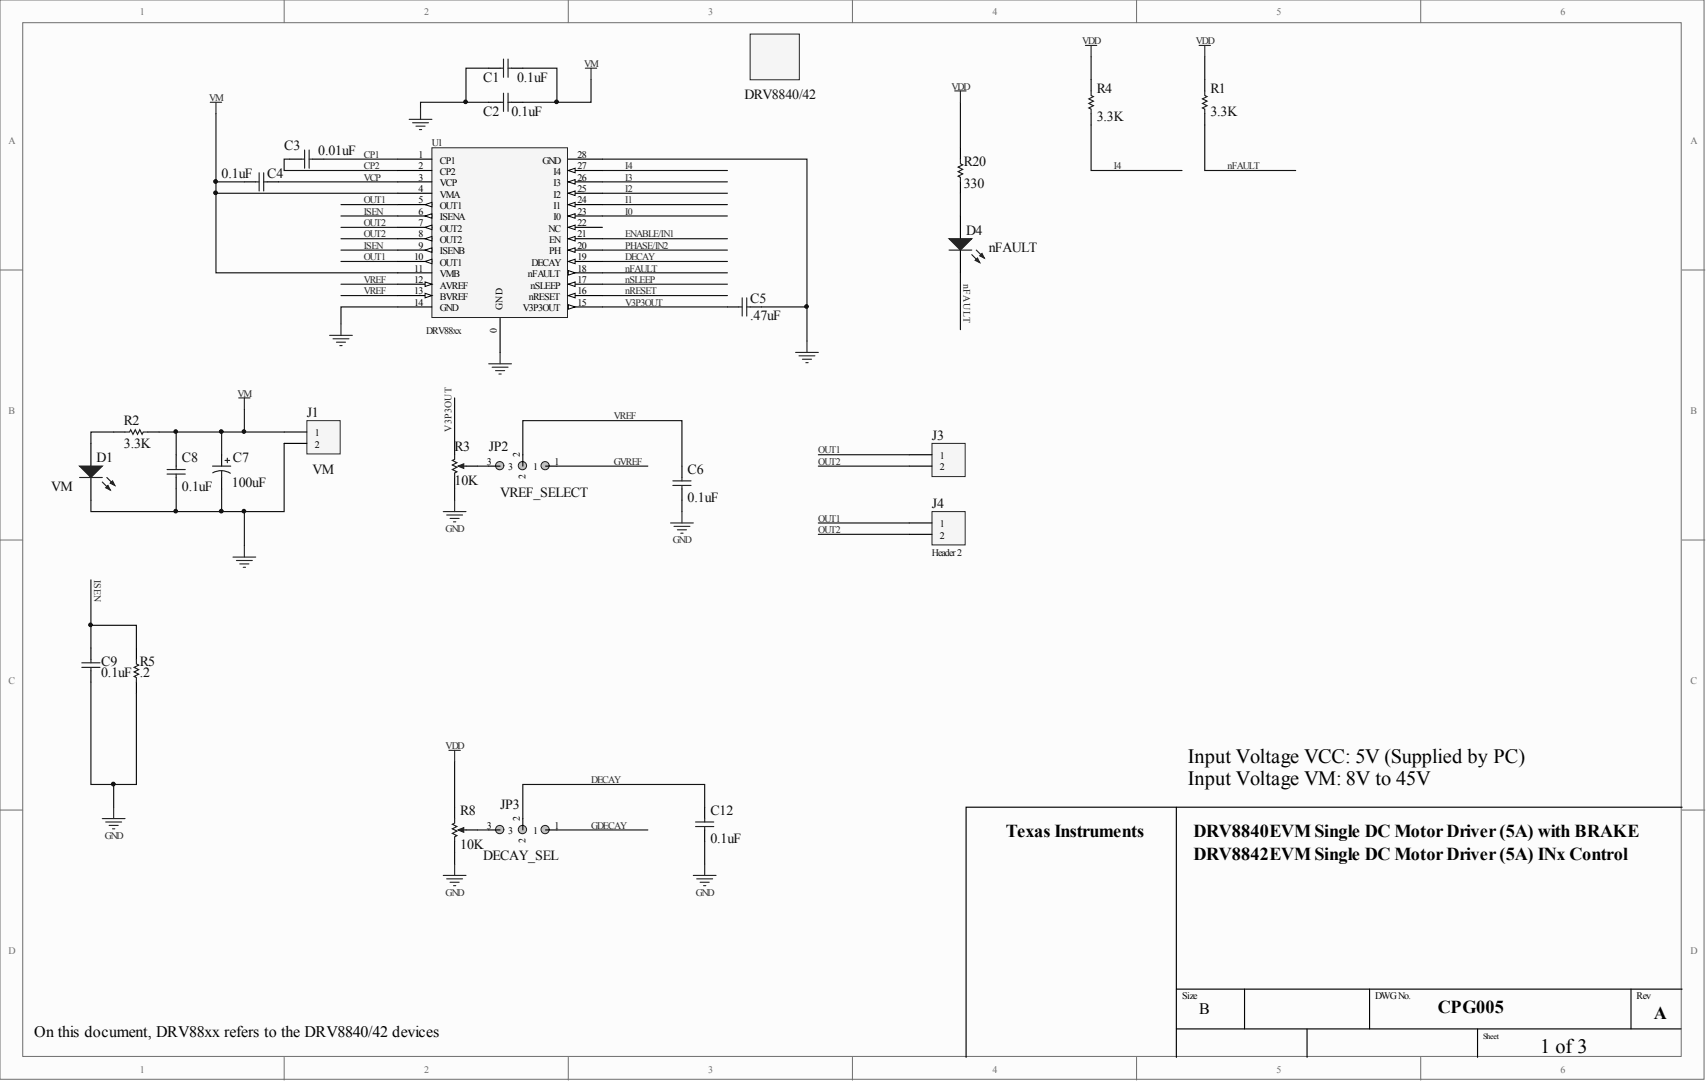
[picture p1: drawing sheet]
<svg xmlns="http://www.w3.org/2000/svg" width="381mm" height="241mm" viewBox="0 0 381 241" stroke-linecap="round" stroke-linejoin="round" font-family="sans-serif">
<g fill="#fcfcfc" stroke="#6e6e6e" stroke-width=".22">
<path d="M0 0h380.1v240.7h-380.1z"/>
<path d="M5.1 5.1h369.9v230.5h-369.9z"/>
</g>
<g fill="none" stroke="#6e6e6e" stroke-width=".22">
<path d="M63.4 0v5.1M126.8 0v5.1M190.1 0v5.1M253.5 0v5.1M316.9 0v5.1M0 60.2h5.1M375.2 60.2h5.1M0 120.4h5.1M375.2 120.4h5.1M0 180.7h5.1M375.2 180.7h5.1M63.4 235.8v5.1"/>
<path d="M126.8 235.8v5.1M190.1 235.8v5.1M253.5 235.8v5.1M316.9 235.8v5.1"/>
</g>
<g fill="none" stroke="#262626" stroke-width=".25">
<path d="M91.3 26.6h5M92 27.4h3.6M92.8 28.1h2M93.6 28.9h.5M93.8 24.1v2.5M53.2 88.7h2.6M54.5 88.7v2.6M98.9 114.1h5M99.6 114.9h3.6M100.4 115.6h2M101.2 116.4h.5M101.4 111.6v2.5"/>
<path d="M52 124.2h5M52.7 125h3.6M53.5 125.8h2M54.3 126.5h.5M54.5 121.7v2.5"/>
</g>
<path d="M131.8 17.7v5.1h-15.2M109 22.8h-15.2v1.3M49.4 96.3h-10.1v5.1M54.5 91.3v5M63.4 96.3h-14v5.1M63.4 98.9v15.2h-14v-5.1M39.3 109v5.1h10.1M54.5 114.1v7.6M101.4 109v2.6" fill="none" stroke="#0e0e0e" stroke-width=".25"/>
<path d="M109 15.2h2.6M114.1 15.2h2.5M101.4 98.9v2.5M39.3 101.4v2.6M39.3 106.5v2.5M49.4 101.4v2.6M49.4 106.5v2.5M101.4 106.5v2.5M103.9 104h2.6" fill="none" stroke="#000" stroke-width=".25"/>
<g fill="none" stroke="#1c1c1c" stroke-width=".25">
<path d="M111.6 15.2h.7M112.3 13.2v4M113.3 13.2v4M113.3 15.2h.8M37.3 104.7h4M37.3 105.7h4M39.3 104v.7M39.3 105.7v.8M47.4 104h4.1M49.4 105l.8 .1 1.2 .4M49.4 105l-1.2 .1-.8 .3M49.4 105v1.5"/>
<path d="M50.2 102.7h1M50.7 102.2v1M101.4 101.4v1l-.5 .3 1 .5-1 .5 1 .5-1 .5 1 .5-.5 .3v1M102.7 104h1.2"/>
</g>
<path d="M102.2 104l1.2-.6v1.1z" fill="#1c1c1c" stroke="#1c1c1c" stroke-width=".25"/>
<g fill="#c0c0c0" stroke="#1c1c1c" stroke-width=".22">
<circle cx="121.6" cy="103.9" r=".91"/>
<circle cx="111.5" cy="103.8" r=".92"/>
<circle cx="116.5" cy="103.8" r=".92"/>
</g>
<path d="M109 104h2.6M116.6 101.4v2.6M121.7 104h2.5" fill="none" stroke="#000" stroke-width=".25"/>
<path d="M106.5 104h2.5M124.2 104h20.3" fill="none" stroke="#0e0e0e" stroke-width=".25"/>
<path d="M130.6 15.2h2.5M131.8 15.2v2.5" fill="none" stroke="#262626" stroke-width=".25"/>
<path d="M167.3 7.6h11v10.2h-11z" fill="#f5f5f5" stroke="#262626" stroke-width=".22"/>
<g fill="none" stroke="#000" stroke-width=".25">
<path d="M243.4 17.7v2.6M268.7 17.7v2.6M64.7 35.5h2.5M69.7 35.5h2.6M109 22.8h2.6M114.1 22.8h2.5M243.4 25.3v2.6M268.7 25.3v2.6M54.5 40.6h2.5M59.6 40.6h2.5M162.3 68.5h2.5M167.3 68.5h2.6"/>
<path d="M152.1 104v2.5M152.1 109v2.6M20.3 144.5v2.6M20.3 149.6v2.5M30.4 144.5v2.6M30.4 152.1v2.6M101.4 180v2.6M101.4 187.6v2.6M103.9 185.1h2.6"/>
</g>
<g fill="none" stroke="#1c1c1c" stroke-width=".25">
<path d="M57.8 38.5v4.1M58.8 38.5v4.1M67.2 35.5h.7M67.9 33.5v4M69 33.5v4M69 35.5h.7M111.6 22.8h.7M112.3 20.8v4M113.3 20.8v4M113.3 22.8h.8M243.4 20.3v1l.5 .2-1 .6 1 .5-1 .5 1 .5-1 .5 .5 .2v1M268.7 20.3v1l.6 .2-1.1 .6 1.1 .5-1.1 .5 1.1 .5-1.1 .5 .5 .2v1"/>
<path d="M57 40.6h.8M58.8 40.6h.8M164.8 68.5h.8M165.6 66.4v4.1M166.6 66.4v4.1M166.6 68.5h.7M150.1 107.2h4M150.1 108.3h4M152.1 106.5v.7M152.1 108.3v.7M18.3 147.8h4M18.3 148.8h4"/>
<path d="M20.3 147.1v.7M20.3 148.8v.8M30.4 147.1v1l.5 .2-1 .5 1 .5-1 .5 1 .6-1 .5 .5 .2v1M101.4 182.6v1l-.5 .2 1 .5-1 .5 1 .5-1 .6 1 .5-.5 .2v1M102.7 185.1h1.2"/>
</g>
<g fill="none" stroke="#262626" stroke-width=".25">
<path d="M242.1 10.1h2.6M243.4 10.1v2.6M267.5 10.1h2.5M268.7 10.1v2.6M46.9 22.8h2.5M48.2 22.8v2.5M73.5 74.8h5.1M74.3 75.6h3.5M75 76.3h2.1M75.8 77.1h.5M76.1 72.3v2.5M177.5 78.6h5"/>
<path d="M178.2 79.4h3.6M180 76.1v2.5M179 80.1h2M179.8 80.9h.5M149.6 116.6h5.1M150.3 117.4h3.6M151.1 118.2h2M151.9 118.9h.5M152.1 114.1v2.5M22.8 182.6h5.1M23.6 183.3h3.5M24.3 184.1h2.1"/>
<path d="M25.1 184.8h.5M25.4 180v2.6M98.9 195.2h5M99.6 196h3.6M100.4 196.8h2M101.2 197.5h.5M101.4 192.7v2.5"/>
</g>
<g fill="none" stroke="#0e0e0e" stroke-width=".25">
<path d="M243.4 12.7v5M268.7 12.7v5M48.2 25.3v15.3h6.3M64.7 35.5h-1.3v2.5h25.3M72.3 35.5h16.4M134.4 38h27.9M243.4 27.9v10.1h20.3M268.7 27.9v10.1h20.3M48.2 40.6v2.5h40.5M48.2 43.1v17.7h40.5M62.1 40.6h26.6M76.1 45.6h12.6"/>
<path d="M76.1 48.2h12.6M76.1 53.2h12.6M76.1 55.8h12.6M76.1 58.3h12.6M76.1 50.7h12.6M134.4 40.6h27.9M134.4 43.1h27.9M134.4 45.6h27.9M134.4 48.2h27.9M134.4 53.2h27.9M134.4 55.8h27.9M134.4 58.3h27.9"/>
<path d="M76.1 63.4h12.6M76.1 65.9h12.6M88.7 68.5h-12.6v3.8M134.4 60.8h27.9M134.4 63.4h27.9M134.4 65.9h27.9M134.4 68.5h27.9M169.9 68.5h10.1M101.4 88.7v10.2M116.6 101.4v-7.6h35.5v10.2M152.1 111.6v2.5M20.3 139.4h10.1v5.1"/>
<path d="M25.4 174.9v5.1M101.4 190.2v2.5"/>
</g>
<path d="M102.2 185.1l1.2-.5v1z" fill="#1c1c1c" stroke="#1c1c1c" stroke-width=".25"/>
<g fill="#c0c0c0" stroke="#1c1c1c" stroke-width=".22">
<circle cx="121.6" cy="185" r=".92"/>
<circle cx="111.5" cy="185" r=".93"/>
<circle cx="116.5" cy="185" r=".93"/>
</g>
<path d="M20.3 98.9v5.1M20.3 106.5v5.1M109 185.1h2.6M116.6 182.6v2.5M121.7 185.1h2.5M157.2 180v2.6M157.2 185.1v2.5" fill="none" stroke="#000" stroke-width=".25"/>
<path d="M20.3 129.3v15.2M101.4 169.9v10.1M106.5 185.1h2.5M124.2 185.1h20.3M157.2 180v-5.1h-40.6v7.7M157.2 187.6v5.1" fill="none" stroke="#0e0e0e" stroke-width=".25"/>
<path d="M100.1 167.3h2.6M101.4 167.3v2.6M154.7 195.2h5M155.4 196h3.6M156.2 196.8h2M156.9 197.5h.5M157.2 192.7v2.5" fill="none" stroke="#262626" stroke-width=".25"/>
<path d="M17.7 106.5h5.1M22.8 107.5l1.8 1.8M23.8 106.5l1.8 1.8M155.2 183.3h4M155.2 184.3h4M157.2 182.6v.7M157.2 184.3v.8" fill="none" stroke="#1c1c1c" stroke-width=".25"/>
<g fill="#1c1c1c" stroke="#1c1c1c" stroke-width=".25">
<path d="M17.7 104h5.1l-2.5 2.5z"/>
<path d="M24.1 108.3l.5 1-1-.5z"/>
<path d="M25.1 107.2l.5 1.1-1-.5z"/>
</g>
<path d="M68.5 93.8h7.4v7.4h-7.4z" fill="#f5f5f5" stroke="#262626" stroke-width=".22"/>
<g fill="none" stroke="#000" stroke-width=".25">
<path d="M214.2 33v2.5M214.2 40.6v2.5M214.2 48.2v5M214.2 55.8v5M25.4 96.3h2.5M33 96.3h2.5M63.4 96.3h5.1M63.4 98.9h5.1M262.4 180v55.8M375.2 180h-159.7v55.8M262.4 220.6h112.8M262.4 229.5h112.6"/>
<path d="M277.6 220.6v8.9M291.6 229.5v6.3M305.5 220.6v8.9M329.6 229.5v6.3M363.8 220.6v8.9"/>
</g>
<path d="M213 20.3h2.5M214.2 20.3v2.5M111.6 78.6v2.5M109 81.1h5.1M109.8 81.9h3.5M110.5 82.7h2.1M111.3 83.4h.5" fill="none" stroke="#262626" stroke-width=".25"/>
<path d="M214.2 35.5v1l.5 .3-1 .5 1 .5-1 .5 1 .5-1 .5 .5 .2v1.1M211.7 55.8h5.1M216.8 56.8l1.7 1.8M217.8 55.8l1.8 1.8M27.9 96.3h1l.3-.5 .5 1.1 .5-1.1 .5 1.1 .5-1.1 .5 1.1 .2-.6h1.1" fill="none" stroke="#1c1c1c" stroke-width=".25"/>
<path d="M109 15.2h-5.1v7.6M116.6 15.2h7.6v7.6M134.4 35.5h45.6v40.6M214.2 22.8v10.2M214.2 43.1v5.1M214.2 60.8v12.7M25.4 96.3h-5.1v2.6M35.5 96.3h3.8M20.3 111.6v2.5h19M20.3 152.1v22.8h10.1v-20.2" fill="none" stroke="#0e0e0e" stroke-width=".25"/>
<g fill="#1c1c1c" stroke="#1c1c1c" stroke-width=".25">
<path d="M211.7 53.2h5.1l-2.6 2.6z"/>
<path d="M218 57.6l.5 1-1-.5z"/>
<path d="M219.1 56.5l.5 1.1-1.1-.6z"/>
</g>
<path d="M207.9 98.9h7.4v7.4h-7.4z" fill="#f5f5f5" stroke="#262626" stroke-width=".22"/>
<path d="M202.8 101.4h5.1M202.8 104h5.1" fill="none" stroke="#000" stroke-width=".25"/>
<path d="M182.5 101.4h20.3M182.5 104h20.3M182.5 116.6h20.3M182.5 119.2h20.3" fill="none" stroke="#0e0e0e" stroke-width=".25"/>
<path d="M207.9 114.1h7.4v7.4h-7.4z" fill="#f5f5f5" stroke="#262626" stroke-width=".22"/>
<path d="M202.8 116.6h5.1M202.8 119.2h5.1" fill="none" stroke="#000" stroke-width=".25"/>
<path d="M96.3 33h30.3v37.8h-30.3z" fill="#f5f5f5" stroke="#262626" stroke-width=".22"/>
<path d="M88.7 35.5h7.6M88.7 38h7.6M88.7 40.6h7.6M88.7 43.1h7.6M88.7 45.6h7.6" fill="none" stroke="#000" stroke-width=".25"/>
<path d="M94.8 45.6l1.5-.5v1z" fill="#fcfcfc" stroke="#000" stroke-width=".22"/>
<path d="M88.7 48.2h7.6" fill="none" stroke="#000" stroke-width=".25"/>
<path d="M94.8 48.2l1.5-.5v1z" fill="#fcfcfc" stroke="#000" stroke-width=".22"/>
<path d="M88.7 50.7h7.6" fill="none" stroke="#000" stroke-width=".25"/>
<path d="M94.8 50.7l1.5-.5v1z" fill="#fcfcfc" stroke="#000" stroke-width=".22"/>
<path d="M88.7 53.2h7.6" fill="none" stroke="#000" stroke-width=".25"/>
<path d="M94.8 53.2l1.5-.5v1z" fill="#fcfcfc" stroke="#000" stroke-width=".22"/>
<path d="M88.7 55.8h7.6" fill="none" stroke="#000" stroke-width=".25"/>
<path d="M94.8 55.8l1.5-.5v1z" fill="#fcfcfc" stroke="#000" stroke-width=".22"/>
<path d="M88.7 58.3h7.6" fill="none" stroke="#000" stroke-width=".25"/>
<path d="M94.8 58.3l1.5-.5v1z" fill="#fcfcfc" stroke="#000" stroke-width=".22"/>
<path d="M88.7 60.8h7.6M88.7 63.4h7.6" fill="none" stroke="#000" stroke-width=".25"/>
<path d="M94.8 62.9l1.5 .5-1.5 .5z" fill="#fcfcfc" stroke="#000" stroke-width=".22"/>
<path d="M88.7 65.9h7.6" fill="none" stroke="#000" stroke-width=".25"/>
<path d="M94.8 65.4l1.5 .5-1.5 .5z" fill="#fcfcfc" stroke="#000" stroke-width=".22"/>
<path d="M88.7 68.5h7.6M126.8 68.5h7.6" fill="none" stroke="#000" stroke-width=".25"/>
<path d="M126.8 67.9l1.5 .6-1.5 .5z" fill="#fcfcfc" stroke="#000" stroke-width=".22"/>
<path d="M126.8 65.9h7.6" fill="none" stroke="#000" stroke-width=".25"/>
<path d="M126.8 65.9l1.5-.5v1z" fill="#fcfcfc" stroke="#000" stroke-width=".22"/>
<path d="M126.8 63.4h7.6" fill="none" stroke="#000" stroke-width=".25"/>
<path d="M126.8 63.4l1.5-.5v1z" fill="#fcfcfc" stroke="#000" stroke-width=".22"/>
<path d="M126.8 60.8h7.6" fill="none" stroke="#000" stroke-width=".25"/>
<path d="M126.8 60.3l1.5 .5-1.5 .6z" fill="#fcfcfc" stroke="#000" stroke-width=".22"/>
<path d="M126.8 58.3h7.6" fill="none" stroke="#000" stroke-width=".25"/>
<path d="M126.8 58.3l1.5-.5v1z" fill="#fcfcfc" stroke="#000" stroke-width=".22"/>
<path d="M126.8 55.8h7.6" fill="none" stroke="#000" stroke-width=".25"/>
<path d="M126.8 55.8l1.5-.5v1z" fill="#fcfcfc" stroke="#000" stroke-width=".22"/>
<path d="M126.8 53.2h7.6" fill="none" stroke="#000" stroke-width=".25"/>
<path d="M126.8 53.2l1.5-.5v1z" fill="#fcfcfc" stroke="#000" stroke-width=".22"/>
<path d="M126.8 50.7h7.6" fill="none" stroke="#000" stroke-width=".25"/>
<path d="M126.8 50.7l1.5-.5v1z" fill="#fcfcfc" stroke="#000" stroke-width=".22"/>
<path d="M126.8 48.2h7.6" fill="none" stroke="#000" stroke-width=".25"/>
<path d="M126.8 48.2l1.5-.5v1z" fill="#fcfcfc" stroke="#000" stroke-width=".22"/>
<path d="M126.8 45.6h7.6" fill="none" stroke="#000" stroke-width=".25"/>
<path d="M126.8 45.6l1.5-.5v1z" fill="#fcfcfc" stroke="#000" stroke-width=".22"/>
<path d="M126.8 43.1h7.6" fill="none" stroke="#000" stroke-width=".25"/>
<path d="M126.8 43.1l1.5-.5v1z" fill="#fcfcfc" stroke="#000" stroke-width=".22"/>
<path d="M126.8 40.6h7.6" fill="none" stroke="#000" stroke-width=".25"/>
<path d="M126.8 40.6l1.5-.5v1z" fill="#fcfcfc" stroke="#000" stroke-width=".22"/>
<path d="M126.8 38h7.6" fill="none" stroke="#000" stroke-width=".25"/>
<path d="M126.8 38l1.5-.5v1z" fill="#fcfcfc" stroke="#000" stroke-width=".22"/>
<path d="M126.8 35.5h7.6M111.6 71v7.6" fill="none" stroke="#000" stroke-width=".25"/>
<g fill="#0e0e0e" stroke="#0e0e0e" stroke-width=".22">
<circle cx="20.2" cy="139.3" r=".41"/>
<circle cx="25.3" cy="174.9" r=".42"/>
<circle cx="39.2" cy="114" r=".41"/>
<circle cx="39.2" cy="96.2" r=".41"/>
<circle cx="48.1" cy="43" r=".41"/>
<circle cx="48.1" cy="40.5" r=".42"/>
<circle cx="49.4" cy="114" r=".41"/>
<circle cx="49.4" cy="96.2" r=".41"/>
<circle cx="54.4" cy="114" r=".41"/>
<circle cx="54.4" cy="96.2" r=".41"/>
<circle cx="103.8" cy="22.7" r=".41"/>
<circle cx="124.1" cy="22.7" r=".41"/>
<circle cx="179.9" cy="68.4" r=".41"/>
</g>
<g font-size="4.5">
<text x="264.9" y="170.1">Input Voltage VCC: 5V (Supplied by PC)</text>
<text x="264.9" y="175.1">Input Voltage VM: 8V to 45V</text>
<text x="343.5" y="234.7">1 of 3</text>
</g>
<g font-size="4.1">
<text x="224.4" y="186.7">Texas Instruments</text>
<text x="266.2" y="186.7">DRV8840EVM Single DC MotorDriver(5A) with BRAKE</text>
<text x="266.2" y="191.7">DRV8842EVM Single DC MotorDriver(5A) INx Control</text>
<text x="320.7" y="226">CPG005</text>
<text x="368.9" y="227.2">A</text>
</g>
<g font-size="3.6">
<text x="267.5" y="226.1">B</text>
<text x="7.6" y="231.2">On this document, DRV88xx refers to the DRV8840/42 devices</text>
</g>
<g font-size="3.1" fill="#0e0e0e">
<text x="107.8" y="18.2">C1</text>
<text x="115.4" y="18.2">0.1uF</text>
<text x="166.1" y="22">DRV8840/42</text>
<text x="244.7" y="20.7">R4</text>
<text x="270" y="20.7">R1</text>
<text x="107.8" y="25.8">C2</text>
<text x="114.1" y="25.8">0.1uF</text>
<text x="244.7" y="27.1">3.3K</text>
<text x="270" y="25.8">3.3K</text>
<text x="63.4" y="33.4">C3</text>
<text x="71" y="34.7">0.01uF</text>
<text x="49.4" y="39.7">0.1uF</text>
<text x="59.6" y="39.7">C4</text>
<text x="215" y="37">R20</text>
<text x="215" y="42">330</text>
<text x="215.5" y="52.4">D4</text>
<text x="220.6" y="56.2">nFAULT</text>
<text x="167.3" y="71.4">.47uF</text>
<text x="167.3" y="67.6">C5</text>
<text x="27.6" y="94.8">R2</text>
<text x="68.5" y="93">J1</text>
<text x="27.6" y="99.8">3.3K</text>
<text x="101.4" y="100.6">R3</text>
<text x="109" y="100.6">JP2</text>
<text x="207.9" y="98.1">J3</text>
<text x="21.6" y="103.1">D1</text>
<text x="40.6" y="103.1">C8</text>
<text x="52" y="103.1">C7</text>
<text x="69.7" y="105.7">VM</text>
<text x="153.4" y="105.7">C6</text>
<text x="11.4" y="109.5">VM</text>
<text x="40.6" y="109.5">0.1uF</text>
<text x="51.7" y="108.7">100uF</text>
<text x="101.4" y="108.2">10K</text>
<text x="111.6" y="110.7">VREF_SELECT</text>
<text x="153.4" y="112">0.1uF</text>
<text x="207.9" y="113.3">J4</text>
<text x="22.6" y="148.5">C9</text>
<text x="31.2" y="148.5">R5</text>
<text x="22.6" y="151.1">0.1uF .2</text>
<text x="102.7" y="181.7">R8</text>
<text x="111.6" y="180.5">JP3</text>
<text x="158.5" y="181.7">C12</text>
<text x="102.7" y="189.3">10K</text>
<text x="107.8" y="191.9">DECAY_SEL</text>
<text x="158.5" y="188.1">0.1uF</text>
</g>
<g font-size="2.2" fill="#716f64">
<text x="31.2" y="3.4">1</text>
<text x="94.6" y="3.4">2</text>
<text x="158" y="3.4">3</text>
<text x="221.4" y="3.4">4</text>
<text x="284.7" y="3.4">5</text>
<text x="348.1" y="3.4">6</text>
<text x="1.9" y="32.1">A</text>
<text x="377.1" y="32.1">A</text>
<text x="1.9" y="92.3">B</text>
<text x="377.1" y="92.3">B</text>
<text x="1.9" y="152.5">C</text>
<text x="377.1" y="152.5">C</text>
<text x="1.9" y="212.7">D</text>
<text x="377.1" y="212.7">D</text>
<text x="31.2" y="239.2">1</text>
<text x="94.6" y="239.2">2</text>
<text x="158" y="239.2">3</text>
<text x="221.4" y="239.2">4</text>
<text x="284.7" y="239.2">5</text>
<text x="348.1" y="239.2">6</text>
</g>
<g font-size="2.2" fill="#262626">
<text x="241.4" y="9.8">VDD</text>
<text x="266.7" y="9.8">VDD</text>
<text x="130.3" y="14.9">VM</text>
<text x="46.7" y="22.5">VM</text>
<text x="212.2" y="20">VDD</text>
<text x="81.1" y="35.2">CP1</text>
<text x="81.1" y="37.7">CP2</text>
<text x="81.1" y="40.3">VCP</text>
<text x="139.4" y="40.3">I3</text>
<text x="139.4" y="37.7">I4</text>
<text x="248.5" y="37.7">I4</text>
<text x="273.8" y="37.7">nFAULT</text>
<text x="81.1" y="45.3">OUT1</text>
<text x="81.1" y="47.9">ISEN</text>
<text x="139.4" y="47.9">I0</text>
<text x="139.4" y="45.3">I1</text>
<text x="139.4" y="42.8">I2</text>
<text x="81.1" y="52.9">OUT2</text>
<text x="81.1" y="50.4">OUT2</text>
<text x="139.4" y="52.9">ENABLE/IN1</text>
<text x="81.1" y="55.5">ISEN</text>
<text x="81.1" y="58">OUT1</text>
<text x="139.4" y="58">DECAY</text>
<text x="139.4" y="55.5">PHASE/IN2</text>
<text x="81.1" y="63.1">VREF</text>
<text x="81.1" y="65.6">VREF</text>
<text x="139.4" y="60.6">nFAULT</text>
<text x="139.4" y="63.1">nSLEEP</text>
<text x="139.4" y="65.6">nRESET</text>
<text x="214.9" y="63.4" transform="rotate(90 214.9 63.4)">nFAULT</text>
<text x="139.4" y="68.2">V3P3OUT</text>
<text x="53" y="88.4">VM</text>
<text x="136.9" y="93.5">VREF</text>
<text x="100.7" y="96.3" transform="rotate(-90 100.7 96.3)">V3P3OUT</text>
<text x="182.5" y="101.1">OUT1</text>
<text x="136.9" y="103.7">GVREF</text>
<text x="182.5" y="103.7">OUT2</text>
<text x="99.4" y="118.6">GND</text>
<text x="182.5" y="116.3">OUT1</text>
<text x="182.5" y="118.9">OUT2</text>
<text x="150.1" y="121.2">GND</text>
<text x="21" y="129.3" transform="rotate(90 21 129.3)">ISEN</text>
<text x="99.4" y="167">VDD</text>
<text x="131.8" y="174.7">DECAY</text>
<text x="131.8" y="184.8">GDECAY</text>
<text x="23.4" y="187.1">GND</text>
<text x="99.4" y="199.8">GND</text>
<text x="155.2" y="199.8">GND</text>
</g>
<g font-size="2.2">
<text x="93.4" y="35.2">1</text>
<text x="128.8" y="35.2">28</text>
<text x="93.4" y="37.7">2</text>
<text x="93.4" y="40.3">3</text>
<text x="98.1" y="36.5">CP1</text>
<text x="98.1" y="39">CP2</text>
<text x="98.1" y="41.5">VCP</text>
<text x="121" y="36.5">GND</text>
<text x="123.5" y="41.5">I3</text>
<text x="123.5" y="39">I4</text>
<text x="128.8" y="40.3">26</text>
<text x="128.8" y="37.7">27</text>
<text x="93.4" y="42.8">4</text>
<text x="93.4" y="45.3">5</text>
<text x="93.4" y="47.9">6</text>
<text x="98.1" y="44.1">VMA</text>
<text x="98.1" y="46.6">OUT1</text>
<text x="123.5" y="46.6">I1</text>
<text x="123.5" y="44.1">I2</text>
<text x="128.8" y="47.9">23</text>
<text x="128.8" y="45.3">24</text>
<text x="128.8" y="42.8">25</text>
<text x="93.4" y="50.4">7</text>
<text x="93.4" y="52.9">8</text>
<text x="98.1" y="49.1">ISENA</text>
<text x="98.1" y="51.7">OUT2</text>
<text x="122.3" y="51.7">NC</text>
<text x="123.5" y="49.1">I0</text>
<text x="128.8" y="52.9">21</text>
<text x="128.8" y="50.4">22</text>
<text x="92.4" y="58">10</text>
<text x="93.4" y="55.5">9</text>
<text x="98.1" y="54.2">OUT2</text>
<text x="98.1" y="56.7">ISENB</text>
<text x="98.1" y="59.3">OUT1</text>
<text x="118.5" y="59.3">DECAY</text>
<text x="122.5" y="56.7">PH</text>
<text x="122.5" y="54.2">EN</text>
<text x="128.8" y="58">19</text>
<text x="128.8" y="55.5">20</text>
<text x="92.4" y="60.6">11</text>
<text x="92.4" y="63.1">12</text>
<text x="92.4" y="65.6">13</text>
<text x="98.1" y="61.8">VMB</text>
<text x="98.1" y="64.4">AVREF</text>
<text x="117.8" y="61.8">nFAULT</text>
<text x="118.3" y="64.4">nSLEEP</text>
<text x="128.8" y="65.6">16</text>
<text x="128.8" y="63.1">17</text>
<text x="128.8" y="60.6">18</text>
<text x="92.4" y="68.2">14</text>
<text x="98.1" y="66.9">BVREF</text>
<text x="98.1" y="69.4">GND</text>
<text x="112.1" y="69.2" transform="rotate(-90 112.1 69.2)">GND</text>
<text x="116.6" y="69.4">V3P3OUT</text>
<text x="117.9" y="66.9">nRESET</text>
<text x="128.8" y="68.2">15</text>
<text x="110.9" y="74.2" transform="rotate(-90 110.9 74.2)">0</text>
<text x="70.2" y="97.3">1</text>
<text x="70.2" y="99.9">2</text>
<text x="115.9" y="101.9" transform="rotate(-90 115.9 101.9)">2</text>
<text x="108.6" y="103.7">3</text>
<text x="113.3" y="104.9">3</text>
<text x="117.2" y="106.9" transform="rotate(-90 117.2 106.9)">2</text>
<text x="119" y="104.9">1</text>
<text x="123.7" y="103.7">1</text>
<text x="209.7" y="102.4">1</text>
<text x="209.7" y="104.9">2</text>
<text x="209.7" y="117.6">1</text>
<text x="209.7" y="120.1">2</text>
<text x="108.6" y="184.8">3</text>
<text x="115.9" y="183.1" transform="rotate(-90 115.9 183.1)">2</text>
<text x="123.7" y="184.8">1</text>
<text x="113.3" y="186.1">3</text>
<text x="117.2" y="188" transform="rotate(-90 117.2 188)">2</text>
<text x="119" y="186.1">1</text>
<text x="263.7" y="222.8">Size</text>
<text x="306.8" y="222.8">DWGNo.</text>
<text x="365.1" y="222.8">Rev</text>
</g>
<g font-size="2.2" fill="#0e0e0e">
<text x="96.3" y="32.7">U1</text>
<text x="95.1" y="74.5">DRV88xx</text>
<text x="207.9" y="123.9">Header2</text>
</g>
<text font-size="1.8" x="330.9" y="231.7">Sheet</text>
</svg>
